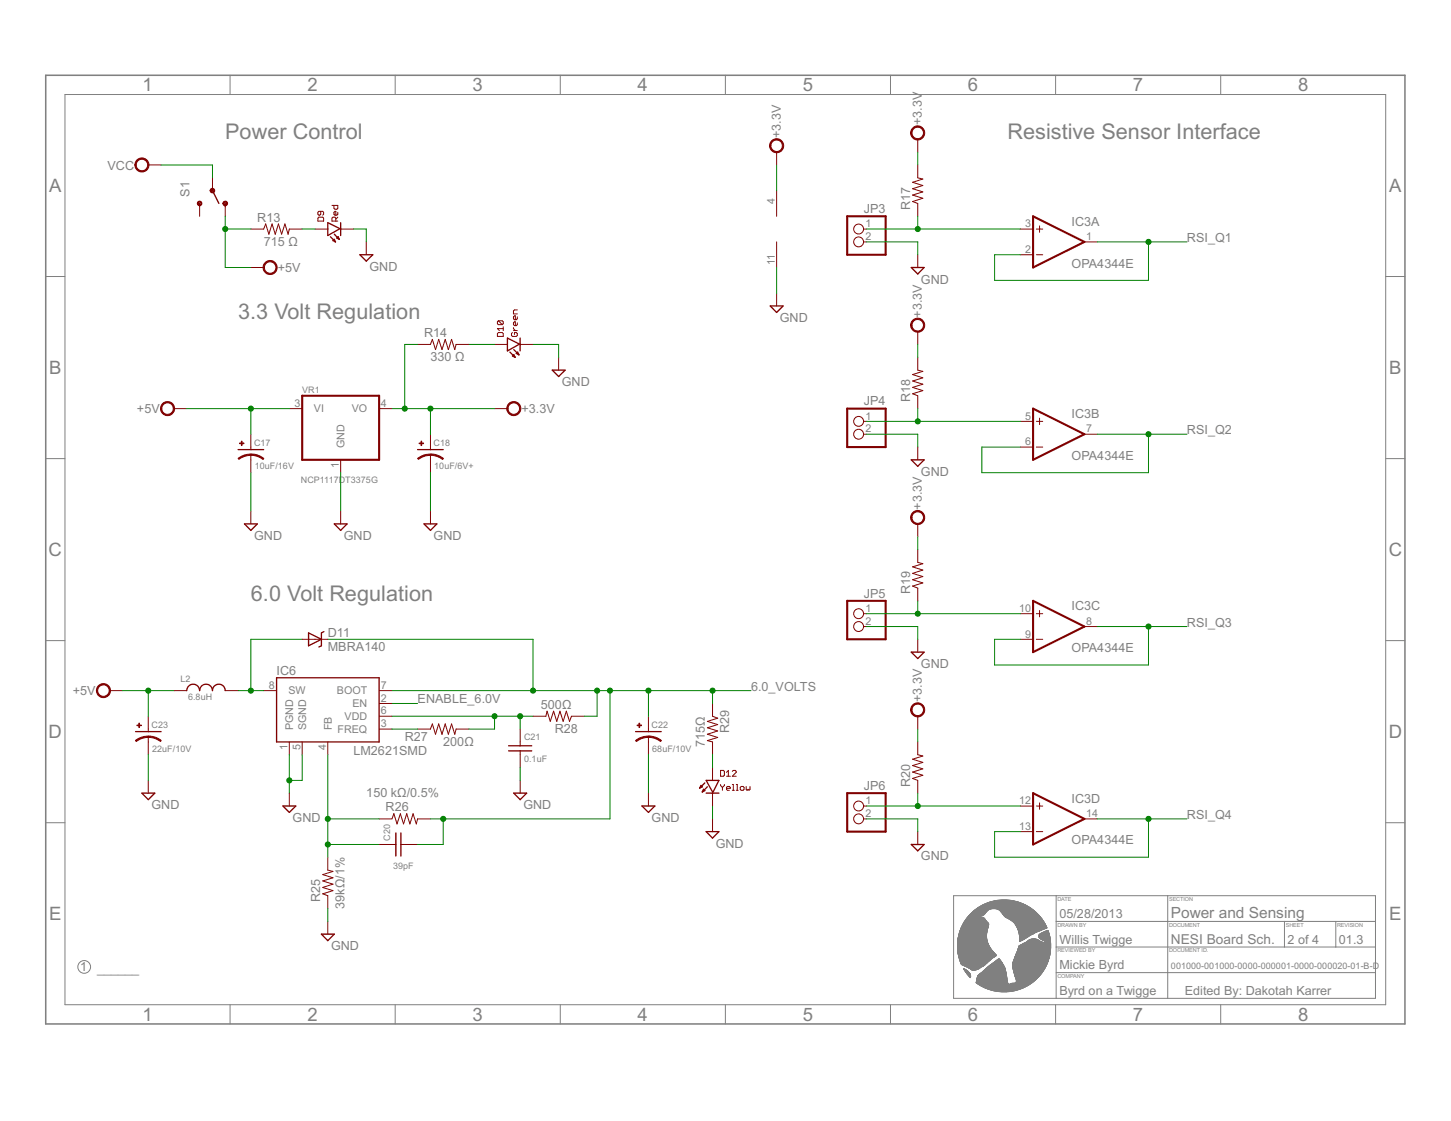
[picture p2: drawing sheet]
<svg xmlns="http://www.w3.org/2000/svg" width="279mm" height="216mm" viewBox="0 0 279 216" stroke-linecap="round" stroke-linejoin="round" font-family="sans-serif">
<path d="M8.8 14.5h261.7v182.7h-261.7z" fill="none" stroke="#808080" stroke-width=".3"/>
<g fill="none" stroke="#808080" stroke-width=".19">
<path d="M12.5 18.2h254.3v175.3h-254.3zM44.3 14.5v3.7M76.1 14.5v3.7M107.9 14.5v3.7M139.7 14.5v3.7M171.5 14.5v3.7M203.3 14.5v3.7M235.1 14.5v3.7M8.8 53.3h3.7M266.8 53.3h3.7M8.8 88.3h3.7M266.8 88.3h3.7"/>
<path d="M8.8 123.4h3.7M266.8 123.4h3.7M8.8 158.5h3.7M266.8 158.5h3.7M183.6 172.5h81.3v19.8h-81.3zM184.7 180h5.3M184.7 179.9h5.3M184.7 179.8h5.3M184.7 179.7h5.3M184.7 179.6h5.3M184.8 179.5h5.2M184.8 179.4h5.2"/>
<path d="M184.8 179.3h5.2M184.8 179.3h5.3M184.9 179.3h5.2M184.9 179.2h5.2M184.9 179.1h5.2M185 179h5.1M185 178.9h5.1M185 178.9h5.2M185.1 178.7h5.1M185.1 178.6h5.1M185.1 178.6h5.2M185.2 178.5h5.1"/>
<path d="M185.2 178.4h5.1M185.3 178.4h5M185.3 178.3h5M185.3 178.2h5.1M185.3 178.1h5.1M185.4 178.1h5M185.4 178h5M185.5 177.9h4.9M185.5 177.8h4.8M185.6 177.7h4.6M185.6 177.7h4.5M185.7 177.6h4.4"/>
<path d="M185.7 177.5h4.3M185.8 177.4l4.2 .1M185.8 177.4h4.1M185.8 177.3h4.1M185.9 177.3h3.9M185.9 177.2h3.9M185.9 177.1h3.8M186 177.1h3.7M186.1 177h3.6M186.1 177h3.5M186.1 176.9h3.5M186.2 176.9h3.3"/>
<path d="M186.2 176.8h3.3M186.2 176.8h3.2M186.2 176.7h3.2M186.3 176.7h3M186.4 176.6h2.6M186.4 176.6h2.4M187.1 175.8h2.7M187.2 175.7h2.6M188.1 175h10.5M188.2 174.9h10.3M188.3 174.9h10.1M188.3 174.8h10"/>
<path d="M188.4 174.8h9.8M188.5 174.7h9.7M188.6 174.7h9.5M188.6 174.6h9.4M188.8 176.5h-2.4M188.8 174.6h9.1M188.8 176.5h-2.3M188.8 176.4h-2.3M188.8 174.5h9M188.9 174.5h8.9M189 174.4h8.7M189 176.4h-2.5"/>
<path d="M189.1 174.4h8.5M189.1 176.3h-2.5M189.1 174.3h8.4M189.2 174.3h8.2M189.3 176.3h-2.7M189.4 176.2l-2.7 .1M189.4 174.2h7.9M189.5 176.2h-2.8M189.5 174.2h7.7M189.5 176.1h-2.7M189.6 174.1h7.5M189.6 176l-2.8 .1"/>
<path d="M189.7 176h-2.8M189.7 175.9l-2.7 .1M189.7 174.1h7.3M189.7 175.9h-2.7M189.8 174h7.1M189.8 175.7l-2.7 .1M189.9 174h6.9M189.9 175.6l-2.7 .1M189.9 175.6h-2.6M190 175.6h-2.6M190 175.5h-2.6M190 173.9h6.7"/>
<path d="M190.1 179.2h-5.2M190.1 175.5h-2.6M190.1 175.4h-2.6M190.2 175.4h-2.6M190.2 178.8l-5.2 .1M190.2 173.9h6.3M190.2 178.8h-5.2M190.2 175.3h-2.6M190.3 178.6h-5.2M190.3 173.8h6.1M190.3 175.3h-2.6M190.3 178.4h-5.1"/>
<path d="M190.4 178.2l-5.1 .1M190.4 175.2h-2.7M190.4 173.8h5.9M190.5 175.2h-2.7M190.5 173.8h5.7M190.6 175.1l-2.7 .1M190.7 173.7h5.3M190.8 175.1h-2.8M190.9 173.7h4.9M191 175h-3M191.1 173.6h4.5M191.3 173.5h4.1"/>
<path d="M191.5 173.5h3.7M191.7 173.5h3.3M191.7 175h7M191.9 173.4h2.9M192 175.1h6.7M192.1 175.1l6.7 .1M192.2 175.2h6.7M192.3 175.2h6.6M192.4 175.3h6.6M192.4 175.3h6.7M192.5 175.4h6.6M192.6 175.4h6.6"/>
<path d="M192.6 173.4h1.5M192.6 175.5h6.6M192.7 175.5h6.6M192.7 175.6h6.6M192.7 175.6h6.7M192.8 175.6l6.7 .1M192.8 175.7h6.7M192.9 175.7l6.6 .1M192.9 175.8h6.7M193 175.8l6.6 .1M193 175.9h6.7M193 175.9l6.7 .1"/>
<path d="M193 176h6.8M193.1 176l6.7 .1M193.1 176.1h6.8M193.2 176.1h6.7M193.2 176.2h6.8M193.3 176.2l6.7 .1M193.3 176.3h6.8M193.3 176.4h6.9M193.4 176.4h6.8M193.4 176.5h6.8M193.5 176.5h6.8M193.5 176.6h6.8"/>
<path d="M193.6 176.6h6.7M193.6 176.7h6.8M193.7 176.7h6.7M193.8 176.8h6.6M193.9 176.8h6.6M194 176.8l6.5 .1M194.1 176.9h6.5M194.2 177h6.4M194.3 177h6.3M194.4 177l6.3 .1M194.4 177.1h6.3M194.5 177.1h6.2"/>
<path d="M194.6 177.2h6.2M194.7 177.2l6.1 .1M194.8 177.3h6.1M194.8 177.3l6.1 .1M194.9 177.4h6M195 177.5h6M195.1 177.5h5.9M195.1 177.6h5.9M195.2 177.6l5.9 .1M195.2 177.7h5.9M195.3 177.7h5.8M195.3 177.8h5.8"/>
<path d="M195.4 177.8h5.8M195.4 177.9h5.8M195.5 177.9l5.8 .1M195.5 178h5.8M195.5 178.1h5.8M195.6 178.1h5.7M195.6 178.2h5.8M195.7 178.3h5.7M195.7 178.2l5.7 .1M195.7 178.4h5.7M195.7 178.4h5.8M195.8 178.5h5.7"/>
<path d="M195.8 178.5l5.7 .1M195.8 178.6h5.8M195.9 178.6h5.7M195.9 178.7h5.7M195.9 178.8h5.4M196 179h5M196 179h4.8M196.1 179.2h4.4M196.1 179.2h4.3M196.1 179.3h4.2M198.7 180h-2.4M198.8 179.9l-2.5 .1"/>
<path d="M198.9 179.9h-2.6M199 179.8l-2.7 .1M199.1 179.8h-2.8M199.1 179.7l-2.8 .1M199.2 179.7h-3M199.3 179.6l-3.1 .1M199.4 179.6h-3.2M199.6 179.5l-3.4 .1M199.6 179.5h-3.4M199.7 179.5h-3.5M199.8 179.4h-3.6M200 179.3l-3.8 .1"/>
<path d="M200.2 180h1.8M200.2 179.3h-4.1M200.2 179.9h1.8M200.3 179.9h1.7M200.4 179.8h1.6M200.5 179.7h1.5M200.6 179.7h1.4M200.6 179.1h-4.5M200.7 179.1h-4.7M200.7 179.6h1.2M200.8 179.6h1.1M201 179.5h.9"/>
<path d="M201.1 178.9h-5.1M201.1 179.4h.8M201.2 178.9h-5.2M201.2 179.4h.7M201.4 179.3h.4M201.4 178.8h-5.5M201.5 179.3h.3M201.6 178.7l-5.7 .1M201.6 179.2h.2M201.8 179.2h.1M203.4 172.5v19.8M203.4 177.5h61.5"/>
<path d="M224.9 172.5v19.8M247.3 177.5v4.9M257.2 177.5v4.9M44.3 193.5v3.7M76.1 193.5v3.7M107.9 193.5v3.7M139.7 193.5v3.7M171.5 193.5v3.7M184.4 182.4h6.2M184.4 182.6h6.3M184.4 182.5l6.3 .1M184.4 182.5h6.2"/>
<path d="M184.4 182.3l6.2 .1M184.4 182.3h6.1M184.4 182.2l6.1 .1M184.4 182.2h6.1M184.4 182.1l6.1 .1M184.4 182.1h6M184.4 182h6M184.4 181.9l6 .1M184.4 181.9h5.9M184.4 181.8h5.9M184.4 181.7h5.8M184.4 182.9h6.5"/>
<path d="M184.4 182.8h6.5M184.4 182.8h6.4M184.4 182.7l6.4 .1M184.4 182.7h6.4M184.4 181.6h5.8M184.4 181.5h5.8M184.4 181.4h5.7M184.4 183.3h6.8M184.4 183.2h6.8M184.4 183.2h6.7M184.4 183.1h6.7M184.4 183h6.6"/>
<path d="M184.4 181.3h5.7M184.4 181.2l5.7 .1M184.4 181.2h5.7M184.4 181.1l5.7 .1M184.4 181.1h5.6M184.4 183.5h7M184.4 183.4h6.9M184.4 183.3l6.9 .1M184.4 183.3h6.9M184.4 181h5.6M184.4 180.9h5.6M184.5 183.5l7 .1"/>
<path d="M184.5 183.5h7M184.5 180.8l5.5 .1M184.5 180.8h5.5M184.5 183.7h7.1M184.5 183.6l7.1 .1M184.5 183.6h7M184.5 180.7h5.5M184.5 183.8h7.2M184.5 183.7h7.2M184.5 180.6h5.5M184.5 183.9h7.3M184.5 183.8l7.2 .1"/>
<path d="M184.5 180.5h5.5M184.6 184h7.3M184.6 183.9l7.2 .1M184.6 180.4h5.3M184.6 184.1h7.2M184.6 180.3h5.3M184.6 184.2h7M184.6 180.2h5.3M184.6 184.3h6.9M184.6 180.1h5.3M184.6 180h5.4M184.7 184.4h6.6"/>
<path d="M184.7 184.6h6.4M184.7 184.7h6.2M184.8 184.9h5.9M184.8 184.9h5.8M184.9 185.1h5.5M184.9 185.2h5.4M184.9 185.3h5.3M185 185.3h5.2M185 185.4h5.1M185 185.5h5M185 185.6h4.9M185.1 185.6h4.8"/>
<path d="M185.1 185.7h4.7M185.1 185.8h4.6M185.2 185.8h4.5M185.3 185.8h4.3M185.4 185.9h4.1M185.5 186.5l.1 .1M185.5 185.9h4M185.6 186.6h.1M185.6 186.6h.2M185.6 186.7l.4 .1M185.6 186.7h.2M185.6 186h3.8"/>
<path d="M185.7 186.8h.3M185.7 186.8h.4M185.7 186.9h.5M185.8 186.9h.4M185.8 186.1h3.6M185.8 187h.5M185.8 187h.6M185.8 186.1h3.5M185.9 187l.5 .1M185.9 187.2h.6M185.9 187.1h.6M186 187.2l.6 .1"/>
<path d="M186 186.1h3.2M186 187.3h.6M186.1 187.3l.5 .1M186.1 186.2h3M186.1 187.4h.6M186.1 187.4l.6 .1M186.2 187.5h.6M186.2 186.2h2.8M186.2 187.5l.6 .1M186.2 187.6h.6M186.2 186.3h2.7M186.3 187.6h.5"/>
<path d="M186.3 187.7h.5M186.3 186.3h2.5M186.4 187.7h.5M186.4 187.8h.5M186.4 186.4h2.4M186.5 187.9h.4M186.5 188h.4M186.5 186.4h2.2M186.6 188h.3M186.6 188.1h.3M186.6 186.5h2M186.7 188.1h.2"/>
<path d="M186.7 188.2h.2M186.8 186.5h1.8M186.8 188.2h.1M186.8 188.3h.1M186.8 186.6h1.7M186.9 186.6h1.5M186.9 186.7h1.4M186.9 186.7h1.3M187.1 186.8h.9M187.1 186.8h.8M187.2 186.9h.5M188 189.3h6"/>
<path d="M188 189.2h6M188 189.3h6.1M188 189.1h6M188 189h6M188 188.9h5.9M188.1 189.4h6M188.1 188.8h5.8M188.1 188.7h5.8M188.1 188.6h5.8M188.1 188.5h5.8M188.2 188.4h5.7M188.2 188.3h5.7"/>
<path d="M188.2 189.4h5.9M188.2 188.2h5.6M188.2 188.1h5.6M188.3 189.5h5.9M188.3 188h5.5M188.3 187.9h5.5M188.4 187.9h5.4M188.4 189.6h9.9M188.4 187.8h5.4M188.4 189.6h9.8M188.4 187.7h5.4M188.5 189.7h9.7"/>
<path d="M188.5 187.7h5.3M188.6 187.6h5.2M188.6 189.7h9.5M188.7 189.8h9.3M188.7 187.6h5M188.8 189.8h9.1M188.8 187.5h4.9M188.8 189.8h9M188.9 187.4h4.8M188.9 189.9h8.9M189 187.3h4.7M189 189.9h8.7"/>
<path d="M189.1 187.3h4.6M189.1 190h8.5M189.1 187.2h4.6M189.2 187.2h4.5M189.2 190h8.3M189.2 187.1h4.5M189.3 187.1h4.4M189.3 190.1h8.1M189.3 187h4.3M189.4 190.1h7.9M189.4 187h4.2M189.4 186.9h4.2"/>
<path d="M189.5 190.2h7.7M189.5 186.9h4.1M189.5 186.8h4.1M189.6 190.2h7.5M189.6 186.8h4M189.7 190.3h7.2M189.7 186.7h3.9M189.8 186.6h3.8M189.8 186.6h3.7M189.8 190.3h7M189.9 186.5h3.6M189.9 190.4h6.9"/>
<path d="M190 186.5h3.5M190 180.1h-5.4M190 186.4h3.5M190 185.5h-5M190 190.4h6.7M190.1 186.4h3.4M190.1 186.3h3.3M190.2 190.5h6.3M190.2 186.3h3.2M190.2 186.2h3.2M190.3 190.5h6.1M190.3 186.2h3.1"/>
<path d="M190.3 186.1h3M190.4 186.1h2.9M190.5 190.6h5.7M190.5 185.1h-5.6M190.5 186h2.8M190.5 185l-5.7 .1M190.6 185h-5.8M190.6 185.9h2.6M190.6 190.6h5.4M190.7 185.8h2.5M190.7 184.8l-5.9 .1M190.8 190.7h5.1"/>
<path d="M190.8 184.8h-6M190.8 185.8h2.3M190.8 184.7l-6.1 .1M190.9 185.7h2.2M190.9 184.7h-6.2M190.9 190.7h4.9M191 185.6h2.1M191 184.6h-6.3M191.1 190.8h4.5M191.1 185.6h1.9M191.1 185.5h1.9M191.1 184.5h-6.4"/>
<path d="M191.2 185.5h1.8M191.2 184.4l-6.5 .1M191.3 185.4h1.7M191.3 190.8h4.1M191.3 185.4h1.6M191.3 184.4h-6.6M191.4 185.4h1.5M191.5 184.3h-6.9M191.5 185.3h1.4M191.5 185.3h1.3M191.6 190.9h3.5M191.6 185.2h1.2"/>
<path d="M191.6 184.2h-7M191.7 184.1h-7.1M191.7 185.1h1M191.8 185.1h.9M191.8 190.9h3.1M191.8 185h.9M191.9 184h-7.3M191.9 185h.7M192 184.9h.6M192 190.9h2.6M192.1 184.8h.4M192.2 184.8h.3"/>
<path d="M192.2 184.7h.2M192.3 184.7h.1M192.4 184.6v.1M192.6 191h1.5M195 185.9h6.5M195 185.7h6.6M195 186.2h6.3M195 186.1h6.4M195 185.5h6.7M195.1 186.4h6.2M195.1 186.3h6.2M195.1 186.4h6.1"/>
<path d="M195.1 186.6h6M195.1 186.8h5.9M195.1 185.2h6.7M195.1 186.9h5.9M195.2 187h5.7M195.2 185.1h6.6M195.2 185h6.6M195.2 187.1h5.6M195.2 185h6.7M195.2 187.2h5.5M195.2 187.3h5.5M195.2 184.9h6.7"/>
<path d="M195.3 187.3h5.3M195.3 184.8h6.6M195.3 187.4h5.3M195.3 184.7h6.6M195.3 184.7h6.7M195.3 187.6h5.1M195.4 187.8h4.9M195.4 184.5h6.6M195.4 187.9h4.8M195.4 184.4h6.6M195.5 188.1h4.5M195.5 184.2h6.6"/>
<path d="M195.5 184.1h6.6M195.5 188.3h4.4M195.6 188.3h4.2M195.6 184h6.5M195.6 188.4h4.2M195.6 183.9h6.5M195.6 183.9h6.6M195.6 183.8h6.6M195.7 188.6h3.8M195.7 183.8h6.5M195.7 183.7h6.5M195.7 188.7h3.7"/>
<path d="M195.7 188.9h3.5M195.7 183.6h6.5M195.8 183.5h6.4M195.8 183.4h6.4M195.8 183.3h6.4M195.9 183.3h6.3M195.9 183.2h6.3M195.9 183.1h6.4M196 183h6.3M196 182.9h6.3M196 182.8h6.3M196 182.7h6.3"/>
<path d="M196.1 182.6h6.2M196.1 182.5h6.2M196.2 182.4h6.1M196.2 182.3h6.1M196.2 182.2h6.1M196.3 180h2.3M196.3 180.2h2M196.3 182.1h6M196.3 180.3h1.8M196.3 180.5h1.5M196.4 182.1h5.9M196.5 182h5.8"/>
<path d="M196.5 181.3h-.2M196.6 181.2l-.3 .1M196.6 182h5.7M196.6 181.2h-.3M196.7 181.9h5.6M196.7 181.1l-.3 .1M196.8 181.9h5.5M196.8 181.8h5.5M196.8 181.1h-.4M196.9 181l-.5 .1M197 181.8h5.3M197 181h-.6"/>
<path d="M197 181.7h5.3M197.1 181.7h5.2M197.1 180.9l-.7 .1M197.2 180.9h-.8M197.2 181.7h5.1M197.3 180.8l-.9 .1M197.3 180.8h-.9M197.3 181.6h5M197.4 181.5h3.5M197.4 180.7l-1 .1M197.5 180.7h-1.1M197.5 181.5h3.4"/>
<path d="M197.6 180.7h-1.2M197.6 181.4h3.1M197.6 180.6h-1.2M197.7 181.4h2.9M197.7 181.4h2.7M197.7 180.6h-1.3M197.8 181.3h2.5M197.9 181.3h2.3M197.9 180.5h-1.6M197.9 181.2h2.3M198 181.2h2.1M198 180.4h-1.7"/>
<path d="M198 181.1h2.1M198.2 181.1h1.7M198.2 180.3h-1.9M198.2 181h1.7M198.2 180.2l-1.9 .1M198.3 181h1.5M198.4 189.5h-3.9M198.4 180.1h-2.1M198.4 189.5h-3.8M198.5 180.9h1.1M198.5 189.4h-3.9M198.5 180.1h-2.2"/>
<path d="M198.6 180.9h.9M198.6 189.4h-3.8M198.7 189.3h-3.3M198.7 189.3h-3.2M198.8 180.8h.5M198.8 189.2l-3.2 .1M198.9 189.2h-3.2M198.9 189.1h-3.2M199 189.1h-3.3M199 189l-3.3 .1M199.1 189h-3.4M199.2 188.9l-3.5 .1"/>
<path d="M199.3 188.8l-3.6 .1M199.3 188.8h-3.6M199.4 188.7h-3.7M199.5 188.6l-3.8 .1M199.6 188.6h-3.9M199.6 188.5h-4M199.7 188.4l-4.1 .1M199.7 188.4h-4.1M199.9 188.2h-4.4M200 188.2h-4.5M200 180.4h2.1M200 180.3h2.1"/>
<path d="M200 180.2h2.1M200 180.5h2.2M200 180.1h2.1M200.1 188.1h-4.6M200.1 180.5h2.1M200.1 180.1h2M200.1 188h-4.6M200.1 180h2M200.1 180.6h2.1M200.1 180h1.9M200.1 188h-4.7M200.2 180.7h2"/>
<path d="M200.2 187.9h-4.8M200.3 187.8l-4.9 .1M200.3 180.7l1.9 .1M200.3 187.7h-4.9M200.4 180.8h1.8M200.4 187.7h-5M200.4 180.9h1.8M200.5 187.5l-5.2 .1M200.5 180.9h1.7M200.5 187.5h-5.2M200.6 181h1.6M200.7 181h1.5"/>
<path d="M200.8 187.2h-5.6M200.8 181.1h1.4M200.8 187l-5.6 .1M200.9 186.9h-5.7M200.9 181.1h1.3M201 186.8h-5.9M201 181.2h1.2M201.1 186.7h-6M201.1 186.6h-6M201.1 181.2h1.2M201.2 186.5h-6.1M201.2 181.5h1.1"/>
<path d="M201.2 181.3h1.1M201.3 181.4h1M201.3 181.3h1M201.3 186.2h-6.3M201.4 186.1h-6.4M201.4 186h-6.4M201.5 185.8l-6.5 .1M201.5 185.8h-6.5M201.6 185.8h-6.6M201.6 185.7h-6.6M201.6 185.6h-6.6M201.7 185.5h-6.7"/>
<path d="M201.7 185.4h-6.6M201.7 185.3h-6.6M201.8 185.3h-6.7M201.8 185.2l-6.7 .1M201.8 185.1h-6.7M201.9 185h-6.7M201.9 184.9h-6.7M202 184.6h-6.7M202 184.6h-6.6M202 184.4h-6.6M202.1 184.3h-6.7M202.1 184.3h-6.6"/>
<path d="M202.1 184.2h-6.6M202.1 184.1h-6.6M202.2 183.7h-6.5M202.2 183.5h-6.4M202.3 182.7h-6.2M203.3 193.5v3.7M203.4 182.4h61.5M203.4 187.3h61.5M235.1 193.5v3.7"/>
<circle cx="16.2" cy="186.2" r="1.23"/>
</g>
<g fill="#800000" stroke="#800000" stroke-width=".19">
<path d="M26.3 30.8a1.36 1.36 0 0 1 2.2 .2 1.36 1.36 0 0 1-.8 2.1 1.36 1.36 0 0 1-1.7-1.3h.2a1.11 1.11 0 0 1 1.6-1.1 1.11 1.11 0 0 1 .3 1.9 1.11 1.11 0 0 1-1.9-.6v-.2h-.2z" fill-rule="evenodd"/>
<path d="M43 39a.45 .45 0 0 1 .7-.2 .45 .45 0 0 1-.1 .8 .45 .45 0 0 1-.7-.4h.2a.26 .26 0 0 1 .3-.3 .26 .26 0 0 1 .2 .4 .26 .26 0 0 1-.4 0l-.3-.1z" fill-rule="evenodd"/>
<path d="M38 39a.44 .44 0 0 1 .8-.2 .44 .44 0 0 1-.2 .8 .44 .44 0 0 1-.6-.4h.2a.25 .25 0 0 1 .3-.2 .25 .25 0 0 1 .1 .4 .25 .25 0 0 1-.4-.1v-.1h-.2z" fill-rule="evenodd"/>
<path d="M40.6 36.3a.45 .45 0 0 1 .7 .2 .45 .45 0 0 1-.3 .7 .45 .45 0 0 1-.6-.5h.3a.25 .25 0 0 1 .3-.2 .25 .25 0 0 1 .1 .4 .25 .25 0 0 1-.4-.1v-.1h-.3z" fill-rule="evenodd"/>
<path d="M51 50.6a1.36 1.36 0 0 1 2.2 .2 1.36 1.36 0 0 1-.8 2 1.36 1.36 0 0 1-1.7-1.3h.2a1.11 1.11 0 0 1 1.6-1 1.11 1.11 0 0 1 .3 1.8 1.11 1.11 0 0 1-1.9-.5v-.3h-.2z" fill-rule="evenodd"/>
<path d="M48.3 87.4h.3a4 4 0 0 1 2.2 .9l-.1 .2-1.4-.7-1-.1z" fill-rule="evenodd"/>
<path d="M45.8 88.3l.3-.2a3.7 3.7 0 0 1 2.2-.6v.2l-1 .1-1.3 .7z" fill-rule="evenodd"/>
<path d="M82.9 87.4l1.3 .3 1.2 .6-.2 .2-1.3-.7-1-.1z" fill-rule="evenodd"/>
<path d="M80.4 88.3l.2-.2a3.7 3.7 0 0 1 2.3-.6v.2l-1 .1-1.3 .7z" fill-rule="evenodd"/>
<path d="M31.3 77.8a1.36 1.36 0 0 1 2.1 .2 1.36 1.36 0 0 1-.8 2 1.36 1.36 0 0 1-1.7-1.3h.3a1.11 1.11 0 0 1 1.6-.9 1.11 1.11 0 0 1 .1 1.8 1.11 1.11 0 0 1-1.7-.6v-.3h-.3z" fill-rule="evenodd"/>
<path d="M97.9 77.8a1.36 1.36 0 0 1 2.2 .2 1.36 1.36 0 0 1-.8 2 1.36 1.36 0 0 1-1.7-1.3h.2a1.11 1.11 0 0 1 1.6-1.1 1.11 1.11 0 0 1 .3 1.9 1.11 1.11 0 0 1-1.8-.5l-.1-.3h-.2z" fill-rule="evenodd"/>
<path d="M124.9 141.8l1.3 .2 1.2 .6-.2 .2-1.3-.7-1-.1z" fill-rule="evenodd"/>
<path d="M122.4 142.6l1.1-.6 1.4-.2v.2l-1.5 .3-.9 .5z" fill-rule="evenodd"/>
<path d="M18.9 132.1a1.36 1.36 0 0 1 2.2 .2 1.36 1.36 0 0 1-.8 2 1.36 1.36 0 0 1-1.7-1.3h.2a1.11 1.11 0 0 1 1.6-1 1.11 1.11 0 0 1 .2 1.8 1.11 1.11 0 0 1-1.8-.5v-.3h-.2z" fill-rule="evenodd"/>
<path d="M28.6 141.8h.2a3.8 3.8 0 0 1 2.3 .8l-.2 .2-1.4-.7-.9-.1z" fill-rule="evenodd"/>
<path d="M26.1 142.6l1.1-.6 1.4-.2v.2l-1.5 .3-.9 .5z" fill-rule="evenodd"/>
<path d="M175.7 61.7a1.36 1.36 0 0 1 2.2 .3 1.36 1.36 0 0 1-.8 2 1.36 1.36 0 0 1-1.8-1.4h.3a1.11 1.11 0 0 1 1.6-1 1.11 1.11 0 0 1 .2 1.8 1.11 1.11 0 0 1-1.8-.5v-.3h-.3z" fill-rule="evenodd"/>
<path d="M175.7 98.7a1.36 1.36 0 0 1 2.2 .3 1.36 1.36 0 0 1-.8 2 1.36 1.36 0 0 1-1.8-1.3h.3a1.11 1.11 0 0 1 1.6-1.1 1.11 1.11 0 0 1 .2 1.9 1.11 1.11 0 0 1-1.8-.6v-.2h-.3z" fill-rule="evenodd"/>
<path d="M148.6 27.1a1.36 1.36 0 0 1 2.1 .3 1.36 1.36 0 0 1-.8 2 1.36 1.36 0 0 1-1.7-1.3h.2a1.11 1.11 0 0 1 1.7-1 1.11 1.11 0 0 1 .1 1.9 1.11 1.11 0 0 1-1.7-.7l-.1-.2h-.2z" fill-rule="evenodd"/>
<path d="M175.7 24.7a1.36 1.36 0 0 1 2.2 .2 1.36 1.36 0 0 1-.8 2 1.36 1.36 0 0 1-1.8-1.3h.3a1.11 1.11 0 0 1 1.6-1 1.11 1.11 0 0 1 .2 1.8 1.11 1.11 0 0 1-1.8-.5v-.3h-.3z" fill-rule="evenodd"/>
<path d="M175.7 135.8a1.36 1.36 0 0 1 2.2 .2 1.36 1.36 0 0 1-.8 2 1.36 1.36 0 0 1-1.8-1.3h.3a1.11 1.11 0 0 1 1.6-1 1.11 1.11 0 0 1 .2 1.8 1.11 1.11 0 0 1-1.8-.5v-.3h-.3z" fill-rule="evenodd"/>
</g>
<g fill="none" stroke="#800000" stroke-width=".19">
<path d="M28.6 31.8h2.4M38.4 39.2v2.5M40.9 34.2v2.5M43.4 39.2v2.5M63.9 39.6h1.1v.5l-.1 .2h-.4l-.2-.2v-.5M149.5 29.3v2.5M149.5 36.7v5M176.7 26.8v2.5M176.7 31.8v2.4l1 .3-2 .6 2 .6-2 .6 2 .7-2 .6 2 .6-2 .6 1 .4v2.5M48.3 51.5h2.5M48.3 44.1h2.5l.4-1 .6 2 .6-2 .6 2 .6-2 .6 2 .7-2 .6 2 .2-1h2.5M60.7 44.1h2.4"/>
<path d="M61.2 42l.2-.2h.7l.2 .2v.6h-1.1zM61.8 40.7v.6l-.2 .1-.4-.1v-.4l.2-.2h.7l.2 .2v.4l-.2 .1M64.7 42.6v-.6l-.2-.2h-.4l-.2 .2v.6h1.1M65 40.9v.4l-.1 .1h-.4l-.2-.1v-.4l.4-.2v.7M65 41.8l-.3 .4M65.6 44.1h2.5M70.5 46.6v2.5M99.6 59.7h-.5l-.2 .2v.6h.7M149.5 46.6v4.9M149.5 56.5v2.4M166.3 44.1h.5M166.3 46.6h.5"/>
<path d="M176.7 49.1v2.4M196.5 44.1h2.4M196.5 49.1h2.4M199.6 44.1h1.2M199.6 49.1h1.2M200.2 43.5v1.2M208.8 46.6h2.5M33.5 78.7h2.5M55.7 78.7h2.5M73 78.7h2.5M80.4 66.3h2.5l.3-.9 .7 1.9 .6-1.9 .6 1.9 .6-1.9 .6 1.9 .7-1.9 .6 1.9 .2-1h2.5M95.2 78.7h2.5"/>
<path d="M95.2 66.3h2.5M95.8 64.2l.2-.1h.7l.2 .1v.6h-1.1zM96 61.8h.7l.2 .2v.3l-.2 .2M96 61.8l-.2 .2v.3l.2 .2h.7M96 61.8l.7 .7M96.9 62.9v.8M96.9 63.3h-1.1l.4 .4M98.7 64.1l-.2 .1v.4l.2 .2h.7l.2-.2v-.4l-.2-.1h-.3v.3M98.9 63.7h.7M98.9 63.1v.2l.3 .4M99.6 61v.4l-.2 .2h-.3l-.2-.2v-.4l.3-.2v.8M99.6 62.2v.3l-.2 .2h-.3l-.2-.2v-.3l.3-.2v.7"/>
<path d="M100.2 66.3h2.4M107.6 68.8v2.5M176.7 63.9v2.4M176.7 68.8v2.5l1 .2-2 .6 2 .7-2 .6 2 .6-2 .6 2 .6-2 .6 1 .4v2.5M48.3 83.6v3M48.3 87.6v3.4M48.3 98.4v2.5M65.6 88.6v2.4M65.6 98.4v2.5M82.9 83.6v3M82.9 87.6v3.4M82.9 98.4v2.5"/>
<path d="M166.3 81.2h.5M166.3 83.6h.5M176.7 86.1v2.5M196.5 81.2h2.4M196.5 86.1h2.4M199.6 81.2h1.2M199.6 86.1h1.2M200.2 80.5v1.3M208.8 83.6h2.5M166.3 118.2h.5M176.7 100.9v2.5M176.7 105.9v2.4l1 .3-2 .6 2 .6-2 .6 2 .6-2 .7 2 .6-2 .6 1 .4v2.4"/>
<path d="M196.5 118.2h2.4M199.6 118.2h1.2M200.2 117.6v1.2M21.1 133h2.5M28.6 137.9v3M33.5 133h2.5M43.4 133h2.4M50.8 133h2.5M58.2 123.1h4.9M73 135.5h2.5M73 137.9h2.5M73 133h2.5"/>
<path d="M102.6 137.9h2.5l.2-.9 .7 1.9 .6-1.9 .6 1.9 .6-1.9 .6 1.9 .7-1.9 .6 1.9 .3-1h2.5M124.9 137.9v3M137.2 135.5v2.4l1 .4-2 .6 2 .7-2 .6 2 .6-2 .6 2 .6-2 .6 1 .3v2.5M166.3 120.7h.5M176.7 123.1v2.5M176.7 137.9v2.5M196.5 123.1h2.4M199.6 123.1h1.2M208.8 120.7h2.5M28.6 141.9v3.5M28.6 150.3v2.5M55.7 142.9v2.5"/>
<path d="M55.7 152.8v2.4M58.2 142.9v2.5M63.1 142.9v2.5M73 157.7h2.5l.3-1 .7 2 .6-2 .6 2 .6-2 .6 2 .6-2 .7 2 .2-1h2.5M73 140.4h2.5M80.4 140.4h2.5l.3-1 .7 2 .6-2 .6 2 .6-2 .6 2 .7-2 .6 2 .2-1h2.5M100.2 140.4v3.2M100.2 144.6v3.2M100.2 150.3v2.5M124.9 141.9v3.5M124.9 152.8v2.4M137.2 147.8v2.5"/>
<path d="M137.2 152.8v2.4M137.2 157.7v2.5M138.7 148.4h.6l.2 .2v.7l-.2 .2h-.6zM138.7 151.1v.2l.4 .4M139.1 151.7v.5M139.5 151.1v.2l-.4 .4M139.9 149.5h.7M139.9 148.8l.4-.4v1.1M139.9 151.8h.7l-.2-.3h-.3l-.2 .2v.3l.2 .2h.3M141 148.6l.2-.2h.4l.2 .2v.2l-.8 .7h.8M141 152.2h.4M141 151.1h.2v1.1"/>
<path d="M141.8 152.2h.4M141.8 151.1h.2v1.1M142.5 151.7l.2-.2h.4l.2 .2v.3l-.2 .2h-.4l-.2-.2zM143.7 151.5v.5l.1 .2 .2-.2 .2 .2 .2-.2v-.5M166.3 155.2h.5M166.3 157.7h.5M176.7 142.9v2.5l1 .2-2 .6 2 .6-2 .6 2 .7-2 .6 2 .6-2 .6 1 .4v2.5M196.5 155.2h2.4M199.6 155.2h1.2M200.2 154.6v1.3M208.8 157.7h2.5M63.1 165.1v2.5l1 .2-2 .6 2 .7-2 .6 2 .6-2 .6 2 .6-2 .6 1 .4v2.5"/>
<path d="M63.1 177.5v2.4M73 162.6h3.2M77.2 162.6h3.2M176.7 160.2v2.4M196.5 160.2h2.4M199.6 160.2h1.2"/>
<circle cx="165.3" cy="46.6" r=".95"/>
<circle cx="165.3" cy="44.1" r=".95"/>
<circle cx="165.3" cy="83.6" r=".95"/>
<circle cx="165.3" cy="81.2" r=".95"/>
<circle cx="165.3" cy="118.2" r=".95"/>
<circle cx="165.3" cy="120.7" r=".95"/>
<circle cx="165.3" cy="155.2" r=".95"/>
<circle cx="165.3" cy="157.7" r=".95"/>
</g>
<g fill="none" stroke="#800000" stroke-width=".25">
<path d="M40.9 36.7l1.2 2.5M63.6 45.6l1 1M64.1 46.3l.3-.2 .2 .5zM64.4 45.1l.9 1M64.9 45.8l.2-.2 .2 .5zM65.3 44.1l-2.2 1.3v-2.5l2.5 1.2M65.6 42.9v2.5M69.3 49.1h2.5l-1.3 1.2zM148.3 58.9h2.5l-1.3 1.3zM175.5 51.5h2.4l-1.2 1.3zM98.2 67.8l1 1M98.7 68.6l.2-.3 .3 .5z"/>
<path d="M98.9 67.3l1 1M99.4 68.1l.3-.3 .2 .5zM99.9 66.3l-2.2 1.3v-2.5l2.5 1.2M100.2 65.1v2.5M106.3 71.3h2.5l-1.2 1.2zM45.8 86.6h5M80.4 86.6h4.9M175.5 88.6h2.4l-1.2 1.2zM47.1 100.9h2.5l-1.3 1.3zM64.4 100.9h2.4l-1.2 1.3zM81.6 100.9h2.5l-1.2 1.3zM36 133a1.24 1.24 0 0 1 1.2-1.2 1.24 1.24 0 0 1 1.2 1.2 1.24 1.24 0 0 1 1.3-1.2 1.24 1.24 0 0 1 1.2 1.2 1.23 1.23 0 0 1 1.2-1.2 1.23 1.23 0 0 1 1.3 1.2"/>
<path d="M53.3 130.5h19.7v12.4h-19.7zM59.4 121.9l2.5 1.2-2.5 1.3zM62.4 121.6l-.5 .3v2.5l-.5 .2M175.5 125.6h2.4l-1.2 1.2zM26.1 140.9h4.9M27.3 152.8h2.5l-1.2 1.2zM54.5 155.2h2.5l-1.3 1.3zM97.9 143.6h4.5M97.9 144.6h4.5M98.9 152.8h2.5l-1.2 1.2zM122.4 140.9h4.9M123.6 155.2h2.5l-1.2 1.3z"/>
<path d="M135 151.3l.2 .2-.5 .3zM135.5 152l.2 .3-.5 .2zM135.7 150.8l-1 1M136 152.8h2.4M136.2 151.5l-1 1M137.2 152.5l-1.2-2.2h2.4l-1.2 2.5M61.9 179.9h2.5l-1.3 1.3zM76.2 160.4v4.5M77.2 160.4v4.5M136 160.2h2.4l-1.2 1.2zM175.5 162.6h2.4l-1.2 1.3z"/>
</g>
<g fill="#800000" stroke="#800000" stroke-width=".19">
<path d="M46.1 85.3h.9v.1h-.9z"/>
<path d="M46.5 85h.1v.8h-.1z"/>
<path d="M80.7 85.3h.9v.1h-.9z"/>
<path d="M81.1 85h.1v.8h-.1z"/>
<path d="M122.7 139.6h.8v.2h-.8z"/>
<path d="M123 139.3h.2v.8h-.2z"/>
<path d="M26.4 139.6h.8v.2h-.8z"/>
<path d="M26.7 139.3h.2v.8h-.2z"/>
</g>
<path d="M163.1 41.7h7.4v7.4h-7.4zM198.9 41.7l9.9 4.9-9.9 4.9zM58.2 76.2h14.8v12.4h-14.8zM163.1 78.7h7.4v7.4h-7.4zM198.9 78.7l9.9 4.9-9.9 5zM163.1 115.7h7.4v7.4h-7.4zM198.9 115.7l9.9 5-9.9 4.9zM163.1 152.8h7.4v7.4h-7.4zM198.9 152.8l9.9 4.9-9.9 4.9z" fill="none" stroke="#800000" stroke-width=".4"/>
<g fill="none" stroke="#008000" stroke-width=".19">
<path d="M31 31.8h9.9v2.4M149.5 31.8v4.9M176.7 29.3v2.5M43.4 41.7v9.8h4.9M43.4 44.1h4.9M58.2 44.1h2.5M68.1 44.1h2.4v2.5M149.5 51.5v5M166.8 44.1h29.7M166.8 46.6h9.9v2.5M176.7 41.7v2.4M211.3 46.6h17.3"/>
<path d="M221.1 46.6v7.4h-29.6v-4.9h5M36 78.7h19.7M48.3 78.7v4.9M75.5 78.7h19.7M80.4 66.3h-2.5v12.4M82.9 78.7v4.9M90.3 66.3h4.9M102.6 66.3h5v2.5M176.7 66.3v2.5M176.7 78.7v2.5M48.3 91v7.4M65.6 91v7.4"/>
<path d="M82.9 91v7.4M166.8 83.6h9.9v2.5M166.8 81.2h29.7M211.3 83.6h17.3M221.1 83.6v7.4h-32v-4.9h7.4M166.8 118.2h29.7M176.7 103.4v2.5M176.7 115.7v2.5M23.6 133h9.9M28.6 133v4.9M45.8 133h5M58.2 123.1h-9.9v9.9"/>
<path d="M63.1 123.1h39.5v9.9M75.5 133h69.1M75.5 135.5h4.9M75.5 137.9h27.1M95.2 137.9v2.5h-4.9M100.2 137.9v2.5M115 133v4.9h-2.5M117.5 133v24.7h-34.6M124.9 133v4.9M137.2 133v2.5M166.8 120.7h9.9v2.4M211.3 120.7h17.3"/>
<path d="M221.1 120.7v7.4h-29.6v-5h5M28.6 145.4v4.9M55.7 145.4v7.4M58.2 145.4v4.9h-2.5M63.1 157.7h9.9M63.1 145.4v19.7M75.5 140.4h4.9M85.3 157.7v4.9h-4.9M100.2 147.8v2.5M124.9 145.4v7.4M137.2 145.4v2.4M137.2 155.2v2.5"/>
<path d="M166.8 157.7h9.9v2.5M166.8 155.2h29.7M176.7 140.4v2.5M176.7 152.8v2.4M211.3 157.7h17.3M221.1 157.7v7.4h-29.6v-4.9h5M63.1 175v2.5M63.1 162.6h9.9"/>
</g>
<g fill="#008000" stroke="#008000" stroke-width=".19">
<circle cx="43.4" cy="44.1" r=".49"/>
<circle cx="48.3" cy="78.7" r=".49"/>
<circle cx="28.6" cy="133" r=".49"/>
<circle cx="55.7" cy="150.3" r=".49"/>
<circle cx="82.9" cy="78.7" r=".49"/>
<circle cx="77.9" cy="78.7" r=".49"/>
<circle cx="176.7" cy="44.1" r=".49"/>
<circle cx="221.1" cy="46.6" r=".49"/>
<circle cx="176.7" cy="81.2" r=".49"/>
<circle cx="221.1" cy="83.6" r=".49"/>
<circle cx="176.7" cy="118.2" r=".49"/>
<circle cx="221.1" cy="120.7" r=".49"/>
<circle cx="176.7" cy="155.2" r=".49"/>
<circle cx="221.1" cy="157.7" r=".49"/>
<circle cx="63.1" cy="157.7" r=".49"/>
<circle cx="63.1" cy="162.6" r=".49"/>
<circle cx="115" cy="133" r=".49"/>
<circle cx="124.9" cy="133" r=".49"/>
<circle cx="85.3" cy="157.7" r=".49"/>
<circle cx="117.5" cy="133" r=".49"/>
<circle cx="102.6" cy="133" r=".49"/>
<circle cx="137.2" cy="133" r=".49"/>
<circle cx="100.2" cy="137.9" r=".49"/>
<circle cx="95.2" cy="137.9" r=".49"/>
<circle cx="48.3" cy="133" r=".49"/>
</g>
<g font-size="4.7" fill="#808080">
<text x="43.4" y="26.8">Power Control</text>
<text x="194" y="26.8">Resistive Sensor Interface</text>
<text x="45.8" y="61.4">3.3 Volt Regulation</text>
<text x="48.3" y="115.7">6.0 Volt Regulation</text>
</g>
<g font-size="4" fill="#808080">
<text x="27.4" y="17.6">1</text>
<text x="59.2" y="17.6">2</text>
<text x="91" y="17.6">3</text>
<text x="122.8" y="17.6">4</text>
<text x="154.6" y="17.6">5</text>
<text x="186.4" y="17.6">6</text>
<text x="218.2" y="17.6">7</text>
<text x="249.9" y="17.6">8</text>
<text x="9.5" y="37">A</text>
<text x="267.5" y="37">A</text>
<text x="9.5" y="72.1">B</text>
<text x="267.5" y="72.1">B</text>
<text x="9.4" y="107.1">C</text>
<text x="267.4" y="107.1">C</text>
<text x="9.4" y="142.2">D</text>
<text x="267.4" y="142.2">D</text>
<text x="9.5" y="177.2">E</text>
<text x="267.5" y="177.2">E</text>
<text x="27.4" y="196.6">1</text>
<text x="59.2" y="196.6">2</text>
<text x="91" y="196.6">3</text>
<text x="122.8" y="196.6">4</text>
<text x="154.6" y="196.6">5</text>
<text x="186.4" y="196.6">6</text>
<text x="218.2" y="196.6">7</text>
<text x="249.9" y="196.6">8</text>
</g>
<text font-size="3.3" fill="#808080" x="225.5" y="176.8">Power and Sensing</text>
<text font-size="2.9" fill="#808080" x="225.5" y="181.8">NESI Board Sch.</text>
<g font-size="2.7" fill="#808080">
<text x="150.4" y="26.6" transform="rotate(-90 150.4 26.6)">+3.3V</text>
<text x="177.5" y="24.1" transform="rotate(-90 177.5 24.1)">+3.3V</text>
<text x="20.7" y="32.7">VCC</text>
<text x="36.5" y="37.8" transform="rotate(-90 36.5 37.8)">S1</text>
<text x="166.3" y="41">JP3</text>
<text x="175.3" y="40.4" transform="rotate(-90 175.3 40.4)">R17</text>
<text x="49.5" y="42.7">R13</text>
<text x="50.8" y="47.3">715 Ω</text>
<text x="206.3" y="43.5">IC3A</text>
<text x="228.6" y="46.6">RSI_Q1</text>
<text x="53.5" y="52.3">+5V</text>
<text x="71.2" y="52.1">GND</text>
<text x="206.3" y="51.5">OPA4344E</text>
<text x="177.3" y="54.6">GND</text>
<text x="81.6" y="64.9">R14</text>
<text x="150.2" y="62">GND</text>
<text x="177.5" y="61.2" transform="rotate(-90 177.5 61.2)">+3.3V</text>
<text x="82.9" y="69.6">330 Ω</text>
<text x="108.2" y="74.4">GND</text>
<text x="175.3" y="77.5" transform="rotate(-90 175.3 77.5)">R18</text>
<text x="26.4" y="79.6">+5V</text>
<text x="100.4" y="79.5">+3.3V</text>
<text x="166.3" y="78.1">JP4</text>
<text x="206.3" y="80.5">IC3B</text>
<text x="228.6" y="83.6">RSI_Q2</text>
<text x="206.3" y="88.6">OPA4344E</text>
<text x="177.3" y="91.7">GND</text>
<text x="177.5" y="98.2" transform="rotate(-90 177.5 98.2)">+3.3V</text>
<text x="48.9" y="104">GND</text>
<text x="66.2" y="104">GND</text>
<text x="83.5" y="104">GND</text>
<text x="166.3" y="115.1">JP5</text>
<text x="175.3" y="114.5" transform="rotate(-90 175.3 114.5)">R19</text>
<text x="206.3" y="117.6">IC3C</text>
<text x="63.1" y="125.4">MBRA140</text>
<text x="63.1" y="122.7">D11</text>
<text x="206.3" y="125.6">OPA4344E</text>
<text x="228.6" y="120.7">RSI_Q3</text>
<text x="53.3" y="130">IC6</text>
<text x="177.3" y="128.7">GND</text>
<text x="14" y="133.9">+5V</text>
<text x="80.4" y="135.5">ENABLE_6.0V</text>
<text x="104.2" y="136.5">500Ω</text>
<text x="144.6" y="133">6.0_VOLTS</text>
<text x="177.5" y="135.2" transform="rotate(-90 177.5 135.2)">+3.3V</text>
<text x="77.9" y="142.7">R27</text>
<text x="85.4" y="143.6">200Ω</text>
<text x="106.8" y="141.1">R28</text>
<text x="135.7" y="143.8" transform="rotate(-90 135.7 143.8)">715Ω</text>
<text x="140.4" y="141.2" transform="rotate(-90 140.4 141.2)">R29</text>
<text x="68.1" y="145.4">LM2621SMD</text>
<text x="29.2" y="155.9">GND</text>
<text x="70.5" y="153.5">150 kΩ/0.5%</text>
<text x="100.8" y="155.9">GND</text>
<text x="166.3" y="152.1">JP6</text>
<text x="175.3" y="151.5" transform="rotate(-90 175.3 151.5)">R20</text>
<text x="206.3" y="154.6">IC3D</text>
<text x="56.3" y="158.3">GND</text>
<text x="74.2" y="156.2">R26</text>
<text x="125.5" y="158.3">GND</text>
<text x="228.6" y="157.7">RSI_Q4</text>
<text x="137.8" y="163.3">GND</text>
<text x="177.3" y="165.7">GND</text>
<text x="206.3" y="162.6">OPA4344E</text>
<text x="61.7" y="173.8" transform="rotate(-90 61.7 173.8)">R25</text>
<text x="66.3" y="175" transform="rotate(-90 66.3 175)">39kΩ/1%</text>
<text x="204" y="176.8">05/28/2013</text>
<text x="63.7" y="183">GND</text>
<text x="204" y="181.8">Willis Twigge</text>
<text x="247.9" y="181.8">2 of 4</text>
<text x="257.8" y="181.8">01.3</text>
<text x="15.4" y="187.1">1</text>
<text x="18.7" y="187.3">______</text>
<text x="204" y="186.7">Mickie Byrd</text>
<text x="204" y="191.7">Byrd on a Twigge</text>
<text x="228.1" y="191.7">Edited By: Dakotah Karrer</text>
</g>
<g font-size="2.3" fill="#808080">
<text x="149.2" y="39.4" transform="rotate(-90 149.2 39.4)">4</text>
<text x="166.6" y="43.8">1</text>
<text x="166.6" y="46.2">2</text>
<text x="197.4" y="43.8">3</text>
<text x="209.2" y="46.2">1</text>
<text x="149.2" y="51" transform="rotate(-90 149.2 51)">11</text>
<text x="197.4" y="48.7">2</text>
<text x="56.7" y="78.3">3</text>
<text x="60.5" y="79.4">VI</text>
<text x="67.7" y="79.4">VO</text>
<text x="73.4" y="78.3">4</text>
<text x="166.6" y="80.8">1</text>
<text x="166.6" y="83.3">2</text>
<text x="197.4" y="80.8">5</text>
<text x="209.2" y="83.3">7</text>
<text x="66.3" y="86.3" transform="rotate(-90 66.3 86.3)">GND</text>
<text x="197.4" y="85.8">6</text>
<text x="65.3" y="90.1" transform="rotate(-90 65.3 90.1)">1</text>
<text x="166.6" y="117.9">1</text>
<text x="196.3" y="117.9">10</text>
<text x="166.6" y="120.3">2</text>
<text x="197.4" y="122.8">9</text>
<text x="209.2" y="120.3">8</text>
<text x="51.7" y="132.7">8</text>
<text x="55.5" y="133.8">SW</text>
<text x="64.9" y="133.8">BOOT</text>
<text x="67.9" y="136.2">EN</text>
<text x="73.4" y="135.1">2</text>
<text x="73.4" y="137.6">6</text>
<text x="73.4" y="132.7">7</text>
<text x="56.5" y="140.6" transform="rotate(-90 56.5 140.6)">PGND</text>
<text x="58.9" y="140.6" transform="rotate(-90 58.9 140.6)">SGND</text>
<text x="63.9" y="140.6" transform="rotate(-90 63.9 140.6)">FB</text>
<text x="65" y="141.2">FREQ</text>
<text x="66.4" y="138.7">VDD</text>
<text x="73.4" y="140.1">3</text>
<text x="55.4" y="144.4" transform="rotate(-90 55.4 144.4)">1</text>
<text x="57.8" y="144.4" transform="rotate(-90 57.8 144.4)">5</text>
<text x="62.8" y="144.4" transform="rotate(-90 62.8 144.4)">4</text>
<text x="166.6" y="154.9">1</text>
<text x="196.3" y="154.9">12</text>
<text x="166.6" y="157.4">2</text>
<text x="196.3" y="159.8">13</text>
<text x="209.2" y="157.4">14</text>
</g>
<g font-size="1.9" fill="#808080">
<text x="58.2" y="75.7">VR1</text>
<text x="48.9" y="85.8">C17</text>
<text x="83.5" y="85.8">C18</text>
<text x="49.1" y="90.4">10uF/16V</text>
<text x="57.9" y="93">NCP1117DT3375G</text>
<text x="83.6" y="90.4">10uF/6V+</text>
<text x="34.7" y="131.3">L2</text>
<text x="36.2" y="134.7">6.8uH</text>
<text x="29.2" y="140.2">C23</text>
<text x="100.9" y="142.5">C21</text>
<text x="125.5" y="140.2">C22</text>
<text x="29.3" y="144.7">22uF/10V</text>
<text x="100.9" y="146.7">0.1uF</text>
<text x="125.6" y="144.7">68uF/10V</text>
<text x="75.1" y="161.9" transform="rotate(-90 75.1 161.9)">C20</text>
<text x="75.7" y="167.4">39pF</text>
<text x="225.5" y="186.7">001000-001000-0000-000001-0000-000020-01-B-D</text>
</g>
<g font-size="1.2" fill="#808080">
<text x="203.6" y="173.5">DATE</text>
<text x="225.1" y="173.5">SECTION</text>
<text x="203.6" y="178.4">DRAWN BY</text>
<text x="225.1" y="178.4">DOCUMENT</text>
<text x="247.6" y="178.4">SHEET</text>
<text x="257.5" y="178.4">REVISION</text>
<text x="203.6" y="183.4">REVIEWED BY</text>
<text x="225.1" y="183.4">DOCUMENT ID.</text>
<text x="203.6" y="188.3">COMPANY</text>
</g>
</svg>
